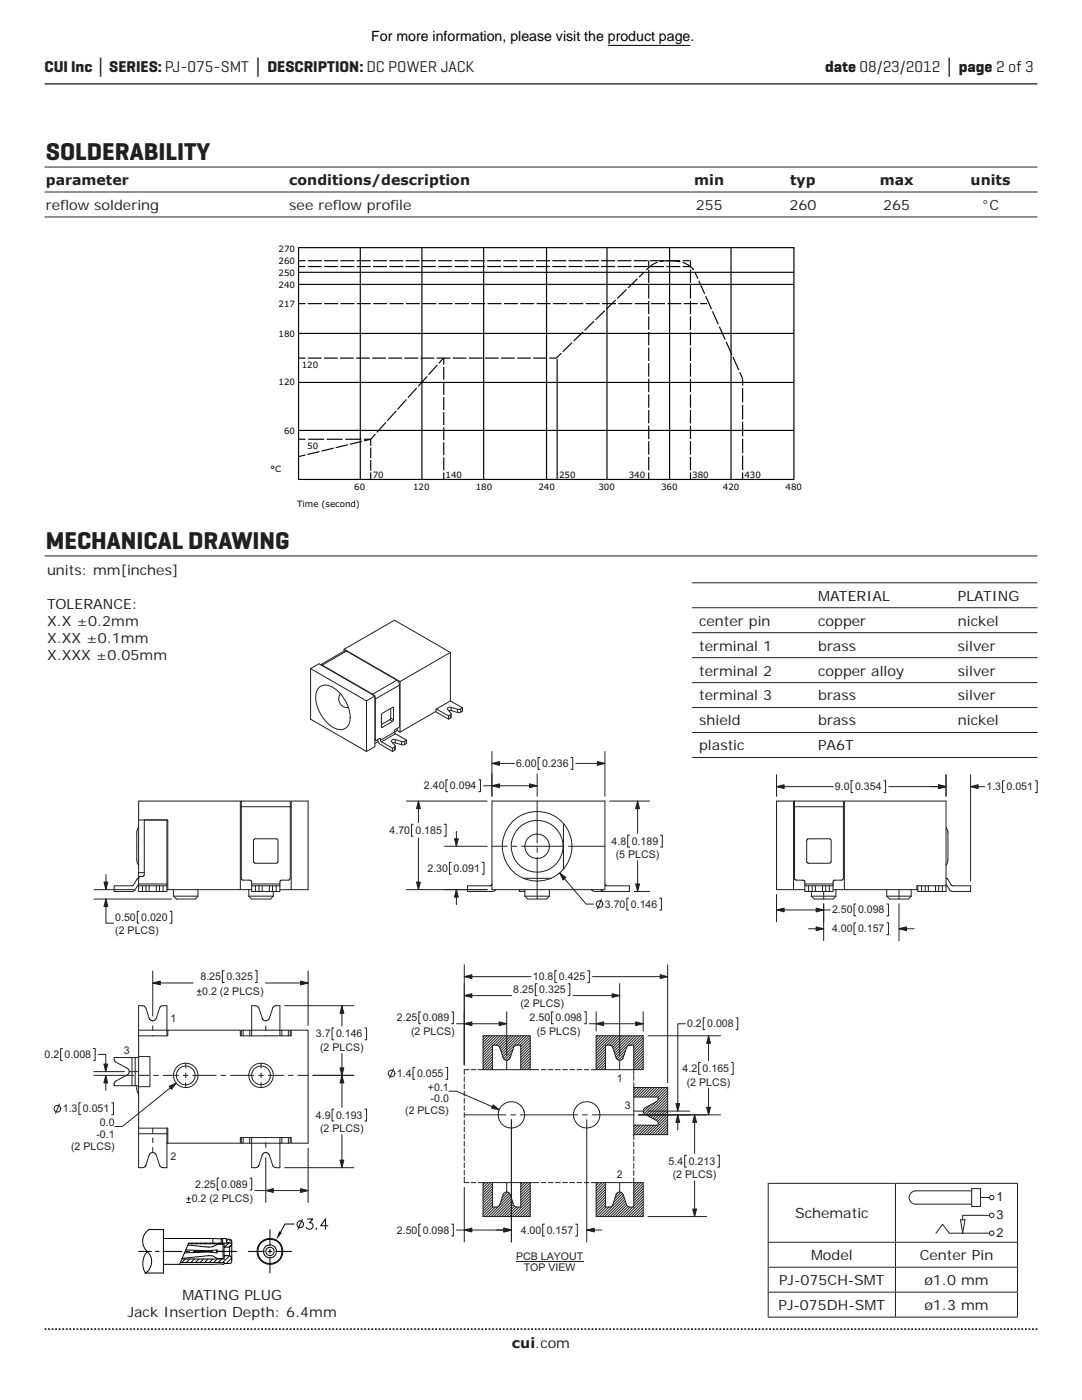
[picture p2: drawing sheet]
<svg xmlns="http://www.w3.org/2000/svg" width="216mm" height="279mm" viewBox="0 0 216 279" stroke-linecap="round" stroke-linejoin="round" font-family="sans-serif">
<path d="M8.9 265.3h198.1" fill="none" stroke="#231f20" stroke-width=".35" stroke-dasharray=".4 .4 .4 .4 .4 .4" stroke-dashoffset=".7" stroke-linecap="butt"/>
<path d="M8.9 16.7h198.1" fill="none" stroke="#231f20" stroke-width=".26"/>
<g fill="none" stroke="#231f20" stroke-width=".2">
<path d="M62 133.4l1.6-.9 11.2 6.4M62 133.4v10.1l11.1 6.5M62 133.4l11.1 6.5M63.6 137.3a2.66 2.66 0 0 1 3.6 .5 7 7 0 0 1 2.6 6.3 2.03 2.03 0 0 1-3.4 1 7.2 7.2 0 0 1-3.3-6.7zM64 132.7h.3M64.3 132.7l10 5.8M68 138.5l-.4 .9 .2 .9 .7 .7 1 .2M68.7 129.6v.3M68.7 129.6l11.1 6.4M68.7 129.6l10-5.8 11.2 6.4M69.1 129.9h-.4l-4.7 2.8M69.1 129.9l-4.8 2.8"/>
<path d="M69.1 129.9l10.1 5.8M73.1 139.9v10.1M74.3 138.5l.3 .3M74.3 138.5l4.9-2.8 .3 .3 .2 .7-4.8 2.8M74.8 139.1l.1 .4M74.8 138.9l-1.7 1M74.8 138.9v10.1l-1.7 1M74.9 139.5v8.2M79.7 136.7v8.2l-.2 .3-.6 .4-.2 .5M79.8 136v10.1M89.9 139.9l2.4 1.4M89.9 130.2l-10.1 5.8"/>
<path d="M89.9 130.2v9.7M89.9 139.9l-2.9 1.6v.5l-7.2 4.1M48.2 159.9h9.7v1.1h-9.7zM74.8 147.7l.1 .1M74.8 147.6l.1 .1M75.4 147.6l.4 .9 2.5 1.5M75.4 147.6h.1M75.4 148l-.6 .4M75.7 147.4l.2 .1M75.7 147.4l-.7 .4-.1-.1M75.9 147.5v.2M75.9 147.7l.2 .3"/>
<path d="M76.1 145l.2 .1M76.1 148l2.2 1.3M76.3 142.4l2-1.2h.2l-.1 2.7-2.2 1.3-.1-2.6zM77.8 143.6l.5 .4M77.8 143.6l-1.7 1M78 143.3l.5 .3M78 143.3l-.2 .3M78 141.4v1.9M78.3 141.2l.2 .1M78.3 149.3v.7M78.7 149.1v.7l-.4 .2M78.7 146.1l.2 .3"/>
<path d="M78.7 146.1l-2.8 1.6M78.9 148.3h-.5M78.9 147.6v.7M78.9 148.9v.6l-.2 .3M78.9 146.4l-2.8 1.6M78.9 146.4l2.2 1.3M79.3 145.4v.4l-.6 .3M79.3 145.8l.5 .3M80.1 148v.6l-1.2-.3M80.8 147.9v.7h-.7M81.1 147.7l-.7 .3-1.7-.4a.42 .42 0 0 0-.6 .4l.8 .9-.6 .4M81.1 147.7v.7l-.3 .2"/>
<path d="M86.9 142l2.6 1.5v-.6M87.1 141.5l2.4 1.4M89.3 155.6h-.3v2.4h.3M89.5 141.8h.5M89.9 142.7v.6l-.4 .2M90 141.8l1.3 .4M90 141.2v.6M90 142.5v.6l-.1 .2M91.3 141.5v.7M91.9 141.5v.6l-.6 .1M92.3 141.3v.6l-.4 .2M92.3 141.3l-.8 .3-1.5-.4a.48 .48 0 0 0-.7 .4l.7 .8-.1 .2-.4 .3"/>
<path d="M95.5 155.6h.4v2.4h-.4M96.5 156.8h10.7M98.2 154.4v4.5M98.2 159.9h22.5v17.6h-22.5zM107.2 154.4v4.5M107.2 159.9v8.3M27.7 165.1l-.4 1.1v5.6l.4 .8M27.7 175.3l-.3 .1-1 1.4h-3.6v1.1h3.7l.5-.3 .7-1.2M27.7 176.8v1.1h.7v-1.1M27.7 176.4h5.6v.4M27.7 176.4v.4M27.7 175.3h.1"/>
<path d="M27.7 176.4v-16.5h20.3v17.6M27.7 175.3l.1-.3 .8-.1 .2-.4v-10.9h4.5v12.8M27.7 176.8h.7M27.7 174.2h1.1M27.7 163.6h5.8v13.9M28.4 176.8h.7M29.1 176.8v1.1h-.7M29.1 176.8h.7M29.8 177.9h1.4M29.8 176.8h1.4M29.8 176.8v1.1h-.7M31.2 176.8v1.1"/>
<path d="M31.2 176.8h.6M31.2 177.9h.6M31.8 177.9h.7M31.8 176.8h.7M31.8 176.8v1.1M32.5 176.8v1.1M32.5 176.8h.8M33.3 176.8v1.1h-.8M34.6 177.5v1.4M34.6 178.9h4.9M39.5 178.9l-.6 .5h-3.7l-.6-.5M39.5 177.5v1.4"/>
<path d="M48 161h.2v14.4l.2 .2 1.6 .1 .2 .2v.5M49.6 177.5v1.4M49.6 178.9h4.9M50.2 176.8v1.1h.8v-1.1M50.2 176.8h.8M50.2 176.4h5.6v.4M50.2 176.4v.4M50.2 177.5h-16.9M50.7 167.5l4.5-.1 .2 .1 .1 4.4-.2 .3-4.3 .1-.4-.2v-4.4zM51 176.8h.7M51.7 176.8v1.1h-.7M51.7 176.8h.6"/>
<path d="M52.3 177.9h1.4M52.3 176.8h1.4M52.3 176.8v1.1h-.6M53.7 176.8h.7M53.7 177.9h.7M53.7 176.8v1.1M54.4 176.8v1.1M54.4 176.8h.7M54.5 177.9v1M54.5 178.9l-.5 .5h-3.8l-.6-.5M55.1 176.8v1.1h-.7M55.1 176.8h.7"/>
<path d="M55.8 176.8v1.1h-.7M55.8 177.5h5.7v-17.6h-3.4v17.6M58.1 161h-.2v14.3l-.3 .3-1.6 .1-.2 .2v.5M88.7 177.5h8.5M88.7 168.9h8.5M90 172.1h-.3v2.4h.3M91.1 165.9v3M91.1 177.5v3.1M96.2 172.1h.4v2.4h-.4M98.2 168.9h3M98.2 176.4l-.3 .4h-4.6v1.1h4.9l.8-.4M102.2 168.9h.9"/>
<path d="M103.6 177.5v.4h1.1M104.1 168.9h8.4M104.4 175.3h5.5M104.7 178.9h4.9M104.7 177.5v1.4M107.2 169.2v.9M107.2 171.1v8.3M109.6 177.5v1.4M109.6 178.9l-.5 .5h-3.8l-.6-.5M112.4 164.4v9M113.5 168.9h.9M114.6 168.9h6.1"/>
<path d="M119.9 177.5l.4 .3 .4 .1M120.7 176.4l.1 .3 .3 .1h4.5v1.1h-6.8l-.8-.4M158.3 161h10.2M158.3 177.5v-17.6h-3.4v17.6h5.7M160.6 176.8h.7M160.6 176.8v1.1h.7M160.6 176.4v.4M160.6 176.4h5.6M161 167.5l.2-.1 4.5 .1 .1 .3v4.3l-.3 .2-4.4-.1-.1-.2zM161.3 176.8h.8M161.3 176.8v1.1M161.9 178.9h4.9"/>
<path d="M161.9 177.9v1M162.1 176.8h.6M162.1 176.8v1.1h-.8M162.7 176.8v1.1h-.6M162.7 177.9h1.4M162.7 176.8h1.4M164.1 177.9h.7M164.1 176.8h.7M164.1 176.8v1.1M164.8 176.8h.7M164.8 176.8v1.1M165.5 176.8h.7"/>
<path d="M165.5 176.8v1.1h-.7M166.2 177.5h16.9M166.2 176.8v1.1h-.7M166.2 176.4v.4M166.8 178.9l-.6 .5h-3.7l-.6-.5M166.8 177.5v1.4M168.3 175.3l-.3 .3-1.6 .1-.2 .2v.5M168.3 175.3v-15.4h-9.8v15.5l.3 .2 1.6 .1 .2 .2v.5M168.5 177.5v-17.6h20.3v18h-.8M176.9 178.9h4.9M176.9 177.5v1.4M181.8 177.5v1.4"/>
<path d="M181.8 178.9l-.5 .5h-3.8l-.6-.5M183.1 176.8v1.1h.8M183.9 176.8h.7M183.9 177.9h.7M183.9 176.8h-1v.7M183.9 176.8v1.1M184.6 176.8v1.1M184.6 177.9h.6M184.6 176.8h.6M185.2 176.8v1.1M185.2 176.8h1.5M185.2 177.9h1.5"/>
<path d="M186.7 177.9h.6M186.7 176.8h.6M186.7 176.8v1.1M187.3 176.8h.7M187.3 177.9h.7M187.3 176.8v1.1M188 176.8v1.1M188 176.8h.8M188.8 165.1l.3 .6 .1 .6v5.2l-.2 .7-.2 .5M188.8 175.3l.3 .1 .9 1.4h3.7v1.1h-3.8l-.4-.3-.7-1.2M22.8 216.4v.3h3.5M23.2 212l2.2 1.2 .3 .4 .1 .3-.4 .6-2.4 1.3-.2 .6"/>
<path d="M26.3 211.1h-3.5v.5l.4 .4M26.3 211.1h.7v5.6h-.7zM27 211.1h.7M27 216.7h.7M27.3 216.7v.9l.4 .8M27.5 211.1l.2-.2h2.2v6h-2.2M27.7 205.6h5.6v1.1M27.7 205.6v1.1M27.7 206.7h5.8v-1.1h14.5v1.1h10.1v-1.1h3.4v22.6h-3.4v-1.2h-10.1v1.2h-14.7M27.7 206.7v18.4M33.5 205.6h-.2v-4.9h-.9l-.4 .2-.9 2.4-.2 .3-.4 .1-.7-.3-.8-2.5-.4-.2h-.9v4.9M48.5 205.6h-.4v1.1"/>
<path d="M49.8 205.6h-1.3v1.1M50.2 205.6h-.4v1.1M50.2 205.6h5.6v1.1M50.2 205.6v1.1M51 200.7h-.8v4.9M51 200.7l.6 .4 .8 2.3 .6 .3 .4-.1 .3-.3 .8-2.4 .4-.2h1v4.9h.3M56.2 205.6h1.3M56.2 205.6v1.1M57.5 206.7v-1.1h.4v1.1M27.7 226.3v6.7h.9l.4-.3 .8-2.2 .2-.3 .4-.2 .3 .1 .4 .2 .8 2.4 .6 .3M27.7 225.1v1.2M27.7 226.3h5.8"/>
<path d="M27.7 225.1h5.8v3.1M33.3 225.1v7.9h-.8M48.1 227v1.2h.4v-1.2M48.5 228.2h1.3M49.8 227v1.2M50.2 227v1.2h-.4M55.8 228.2h-5.6v4.8h.9l.5-.3 .7-2.3 .6-.4 .4 .1 .3 .2 .8 2.4 .7 .3M55.8 228.2v4.8h-.7M55.8 227v1.2M56.2 227v1.2h-.3M57.5 227v1.2h-1.3M57.9 227v1.2h-.4"/>
<circle cx="107.2" cy="168.9" r="2.44"/>
<circle cx="107.2" cy="168.9" r="7"/>
<circle cx="107.2" cy="168.9" r="5.2"/>
<circle cx="37.1" cy="214.6" r="2.45"/>
<circle cx="37.1" cy="214.6" r="1.88"/>
<circle cx="52.1" cy="214.6" r="2.44"/>
<circle cx="52.1" cy="214.6" r="1.88"/>
</g>
<path d="M98.2 156.8l1.5-.4v.8z" fill="#231f20"/>
<path d="M98.2 156.8l1.5-.4v.8z" fill="none" stroke="#231f20" stroke-width=".2"/>
<path d="M105.7 156.4l1.5 .4-1.5 .4z" fill="#231f20"/>
<path d="M105.7 156.4l1.5 .4-1.5 .4z" fill="none" stroke="#231f20" stroke-width=".2"/>
<path d="M90.7 167.4h.7l-.3 1.5z" fill="#231f20"/>
<path d="M90.7 167.4h.7l-.3 1.5z" fill="none" stroke="#231f20" stroke-width=".2"/>
<path d="M91.1 177.5l.3 1.5h-.7z" fill="#231f20"/>
<g fill="none" stroke="#231f20" stroke-width=".2">
<path d="M91.1 177.5l.3 1.5h-.7zM92.6 192.5v20M92.6 198.7h9.5M92.6 194.9h13.4M107.2 196.3h-.4v2.4h.4M111.1 193.7h-.4v2.4h.4M113.4 196.3h.3v2.4h-.3M114.3 198.7h9.3M117.3 193.7h.3v2.4h-.3M118.2 194.9h15M123.6 196.3v14.3M133.2 192.5v23.6"/>
<path d="M78.5 213.3l-.7 1.9M82.8 213h-.4v2.4h.4M83.9 201.9h-.3v2.4h.3M89 213h.3v2.4h-.3M89.6 217.8h1.5l8.5 3.7M90.1 201.9h.4v2.4h-.4M91.1 204.3h10M92.6 214.9v1M92.6 216.3v1M92.6 217.8v.9M92.6 219.2v1M93.6 213.5h-1v.9"/>
<path d="M94 213.5h1M95.4 213.5h12.1M96.4 213.5v-6.8h9.4v6.8M96.6 206.7l-.2 .2M97.2 206.7l-.8 .8M97.7 206.7l-1.3 1.3M98.2 206.7l-1.8 1.8M98.3 212.4l-1 1.1M98.3 213l-.5 .5M98.3 208.7l-1.9 1.9M98.3 209.3l-1.9 1.9M98.3 209.8l-1.9 1.9"/>
<path d="M98.3 210.3l-1.9 1.9M98.3 210.9l-1.9 1.8M98.3 211.4l-1.9 1.9M98.3 211.9l-1.6 1.6M98.7 206.7l-2.3 2.4M99.3 206.7l-2.9 2.9M99.8 206.7l-3.4 3.4M100.3 206.7l-1.9 1.9M100.8 206.7l-1.8 1.9M101.1 211.6v1.9M101.1 201.9v8.7M101.4 206.7l-2 2"/>
<path d="M101.8 211l-.6 .6M101.9 206.7l-2.2 2.2M102.1 210.2l-1.3 1.3M102.3 209.4l-1.8 1.9M102.4 206.7l-2.6 2.6M103 206.7l-3.1 3M103.5 206.7l-3.4 3.4M103.9 213.5v-4.9h-1l-.3 .3-.8 2.2a.75 .75 0 0 1-.7 .5 .75 .75 0 0 1-.7-.5l-.8-2.3-.5-.2h-.8v4.9M104 206.7l-3.8 3.8M104.5 206.7l-4.2 4.2M105.1 206.7l-1.9 1.9M105.6 206.7l-1.9 1.9"/>
<path d="M105.8 207l-1.9 1.9M105.8 207.6l-1.9 1.8M105.8 208.1l-1.9 1.9M105.8 208.6l-1.9 1.9M105.8 209.1l-1.9 1.9M105.8 209.7l-1.9 1.8M105.8 210.2l-1.9 1.9M105.8 210.7l-1.9 1.9M105.8 211.3l-1.9 1.8M105.8 211.8l-1.7 1.7M105.8 212.3l-1.2 1.2M105.8 212.8l-.6 .7"/>
<path d="M105.8 213.4l-.1 .1M108 213.5h.9M109.4 213.5h1M110.4 201.9h-.3v2.4h.3M110.8 213.5h1M112.3 213.5h.9M113.7 213.5h1M115.1 213.5h1M116.6 213.5h.9M116.6 201.9h.4v2.4h-.4M117.6 204.3h10.7M118 213.5h10.3v-6.8h-9.3v6.8"/>
<path d="M119 201.9v3.9M119.3 206.7l-.3 .4M119.8 206.7l-.8 .9M120.4 206.7l-1.4 1.4M120.8 208.9l-1.8 1.9M120.8 209.4l-1.8 1.9M120.8 209.9l-1.8 1.9M120.8 210.5l-1.8 1.8M120.8 211l-1.8 1.9M120.8 211.5l-1.8 1.9M120.8 212l-1.4 1.5M120.8 212.6l-.9 .9"/>
<path d="M120.8 213.1l-.4 .4M120.8 213.5v-4.9h1l.4 .3 .7 2.2a.75 .75 0 0 0 .7 .5 .75 .75 0 0 0 .8-.5l.8-2.3a1.5 1.5 0 0 1 1.3-.2v5.8M120.9 206.7l-1.9 2M121.4 206.7l-2.4 2.5M121.9 206.7l-2.9 3M122.5 206.7l-3.5 3.5M123 206.7l-1.9 1.9M123.5 206.7l-1.9 1.9M123.6 211.6v1.9M124 206.7l-2 2M124.3 211.2l-.3 .3M124.6 206.7l-2.3 2.3"/>
<path d="M124.6 210.4l-1.2 1.2M124.8 209.6l-1.7 1.8M125.1 206.7l-2.7 2.7M125.6 206.7l-3.1 3.1M126.2 206.7l-3.5 3.5M126.5 218.9h4.8v.6l-.3 .3-2.3 1.3a.75 .75 0 0 0 0 1.3l2.4 1.3 .2 .4v.5h-4.8M126.5 214.7v.9M126.5 216.1v11.3M126.5 217h6.7M126.7 206.7l-3.9 3.9M126.9 217l-.4 .5M127.2 206.7l-4.3 4.3"/>
<path d="M127.4 217l-.9 1M127.7 206.7l-1.8 1.9M128 217l-1.5 1.5M128.3 206.7l-1.9 1.9M128.3 201.9v3.9M128.3 207.2l-1.8 1.8M128.3 207.7l-1.8 1.9M128.3 208.2l-1.8 1.9M128.3 208.7l-1.8 1.9M128.3 209.3l-1.8 1.9M128.3 209.8l-1.8 1.9M128.3 210.3l-1.8 1.9"/>
<path d="M128.3 210.8l-1.8 1.9M128.3 211.4l-1.8 1.9M128.3 211.9l-1.5 1.6M128.3 212.4l-1 1.1M128.3 213l-.5 .5M128.5 217l-1.9 1.9M129 217l-1.9 1.9M129.3 206.7h14.5M129.5 217l-1.8 1.9M130.1 217l-1.9 1.9M130.6 217l-1.9 1.9M130.9 219.9l-2.4 2.4"/>
<path d="M131.1 217l-1.9 1.9M131.6 217l-1.8 1.9M132.2 217l-1.9 1.9M132.7 217l-1.9 1.9M133.2 217l-1.9 1.9M133.2 217.6l-1.9 1.9M133.2 218.1l-4.3 4.4M133.2 218.6l-4 4.1M133.2 219.2l-3.7 3.6M133.2 219.7l-3.3 3.3M133.2 217v9.4h-6.7l1.8-1.8M136.8 204.3h-1.6v17.4"/>
<path d="M139.8 212h-.4v2.4h.4M140.7 203.1h-.4v2.4h.4M141.4 206.7v5M141.4 217.1v5.4M146 212h.3v2.4h-.3M146.9 203.1h.3v2.4h-.3M92.6 234.9v1.1h1M92.6 220.6v1M92.6 222.1v.9M92.6 223.5v.9M92.6 224.9v1M92.6 226.4v.9"/>
<path d="M92.6 227.8v.9M92.6 229.2v1M92.6 230.7v.9M92.6 232.1v.9M92.6 233.5v1M92.6 222.5h8.4M92.6 237v10.9M94 236h1M95.4 236h12.1M96.8 236l-.4 .5M97.4 236l-1 1M97.9 236l-1.5 1.5"/>
<path d="M98.3 236.7l-1.9 1.9M98.3 237.2l-1.9 1.9M98.3 238.8l-1.9 1.9M98.3 239.3l-1.9 1.9M98.3 239.9l-1.9 1.8M98.3 236.2l-1.9 1.9M98.3 237.7l-1.9 1.9M98.3 238.3l-1.9 1.9M98.3 236v4.9M101.1 236v1.9M101.3 237.9l-1.1 1.1M101.6 238.1l-1.7 1.7"/>
<path d="M101.8 238.4l-4.3 4.4M101.9 222.5h1M101.9 238.8l-3.9 4M102 223.4v24.5M102.1 239.2l-3.6 3.6M102.2 239.6l-3.1 3.2M103.8 222.5h11.5M103.9 236v4.9a1.43 1.43 0 0 1-1.3-.2l-.8-2.3a.75 .75 0 0 0-.7-.5 .75 .75 0 0 0-.7 .5l-.8 2.3a1.45 1.45 0 0 1-1.3 .2M104.2 236l-.3 .3M104.8 236l-.9 .9M105.3 236l-1.4 1.4M105.8 236l-1.9 1.9"/>
<path d="M105.8 236.6l-1.9 1.8M105.8 237.1l-1.9 1.9M105.8 237.6l-1.9 1.9M105.8 238.1l-1.9 1.9M105.8 238.7l-1.9 1.8M105.8 239.2l-3.6 3.6M105.8 239.7l-3.1 3.1M105.8 236v6.8h-9.4v-6.8M108 236h.9M109.4 236h1M110.8 236h1M112.3 236h.9"/>
<path d="M113.7 236h1M115.1 236h1M116.2 222.5h1M116.6 236h.9M117.1 223.4v24.5M118 236h10.3v6.8h-9.3v-6.8M118.1 222.5h8.4M119 236v.1M119.5 236l-.5 .6M120.1 236l-1.1 1.1M120.6 236l-1.6 1.7M120.8 237.9l-1.8 1.9"/>
<path d="M120.8 238.4l-1.8 1.9M120.8 236.3l-1.8 1.9M120.8 236.8l-1.8 1.9M120.8 237.4l-1.8 1.8M120.8 238.9l-1.8 1.9M120.8 239.5l-1.8 1.8M120.8 240l-1.8 1.9M120.8 236v4.9a1.43 1.43 0 0 0 1.3-.2l.8-2.3M122.9 238.4a.75 .75 0 0 1 .7-.5 .75 .75 0 0 1 .8 .5l.6 2.1 .4 .3 .3 .1M123.4 237.9l-.5 .5M123.6 236v1.9M123.9 238l-1.2 1.2"/>
<path d="M124.2 238.2l-1.8 1.8M124.4 238.5l-4.3 4.3M124.5 238.9l-3.8 3.9M124.6 239.3l-3.4 3.5M124.8 239.7l-3.1 3.1M126.5 227.9v1M126.5 229.3v1M126.5 230.8v.9M126.5 232.2v1M126.5 233.6v1M126.5 235.1v5.8h-.8M126.5 221.7h1.8"/>
<path d="M126.8 224.6l-.3 .3M126.9 236l-.4 .5M127.3 224.6l-.8 .8M127.4 222.5h16.4M127.4 236l-.9 1M127.8 224.6l-1.3 1.3M128 236l-1.5 1.5M128.3 236.2l-1.8 1.8M128.3 236.7l-1.8 1.9M128.3 237.2l-1.8 1.9M128.3 237.7l-1.8 1.9M128.3 238.3l-1.8 1.9"/>
<path d="M128.3 238.8l-1.8 1.9M128.3 239.3l-3.4 3.5M128.3 239.8l-2.9 3M128.9 224.6l-1.9 1.8M129.3 221.7h8.3M129.4 224.6l-1.9 1.8M129.7 220.6l-1.3 1.3M129.9 224.6l-1.8 1.8M130.5 224.6l-1.9 1.8M131 224.6l-1.9 1.8M133.2 220.2l-3 3M133.2 220.7l-2.6 2.7"/>
<path d="M133.2 221.3l-2.3 2.3M133.2 221.8l-2 2M133.2 222.3l-1.9 1.9M133.2 222.8l-3.6 3.6M133.2 223.4l-3 3M133.2 223.9l-2.5 2.5M133.2 224.4l-2 2M133.2 224.9l-1.5 1.5M133.2 225.5l-.9 .9M133.2 226l-.4 .4M135.2 222.5v3M137 230.6h-.4v2.3h.4"/>
<path d="M138.6 222.5v7.7M138.6 235.7v7.1M143.2 230.6h.3v2.3h-.3M83.9 244.3h-.3v2.4h.3M90.1 244.3h.4v2.4h-.4M91.1 245.5h10.9M98.3 240.4l-1.9 1.9M98.3 240.9l-1.9 1.9M98.8 240.9l-1.9 1.9M102.3 240l-2.7 2.8M102.5 240.4l-2.4 2.4M102.7 240.7l-2.1 2.1"/>
<path d="M103 240.9l-1.8 1.9M103.6 240.9l-1.9 1.9M105.8 242.4l-.4 .4M105.8 240.3l-2.5 2.5M105.8 240.8l-2 2M105.8 241.3l-1.5 1.5M105.8 241.8l-1 1M108.7 244.3h-.4v2.4h.4M114.8 244.3h.4v2.4h-.4M117.1 245.5h3M120.8 240.5l-1.8 1.9M121 240.9l-1.9 1.9"/>
<path d="M121.5 240.9l-1.9 1.9M124.9 240.1l-2.7 2.7M125 240.5l-2.2 2.3M125.3 240.8l-2 2M125.7 240.9l-1.9 1.9M126.2 240.9l-1.8 1.9M128.3 240.4l-2.4 2.4M128.3 240.9l-1.8 1.9M128.3 241.4l-1.3 1.4M128.3 242l-.8 .8M128.3 242.5l-.2 .3M129.3 242.8h11.7"/>
<circle cx="78.1" cy="214.2" r=".66"/>
<circle cx="102" cy="222.5" r="2.63"/>
<circle cx="117.1" cy="222.5" r="2.63"/>
</g>
<path d="M126.8 203.9l1.5 .4-1.5 .4z" fill="#231f20"/>
<path d="M126.8 203.9l1.5 .4-1.5 .4z" fill="none" stroke="#231f20" stroke-width=".2"/>
<path d="M119 204.3l1.4-.4v.8z" fill="#231f20"/>
<path d="M119 204.3l1.4-.4v.8z" fill="none" stroke="#231f20" stroke-width=".2"/>
<path d="M92.6 198.7l1.6-.4v.8z" fill="#231f20"/>
<path d="M92.6 198.7l1.6-.4v.8z" fill="none" stroke="#231f20" stroke-width=".2"/>
<path d="M122.1 198.3l1.5 .4-1.5 .4z" fill="#231f20"/>
<path d="M122.1 198.3l1.5 .4-1.5 .4z" fill="none" stroke="#231f20" stroke-width=".2"/>
<path d="M92.6 204.3l1.6-.4v.8z" fill="#231f20"/>
<path d="M92.6 204.3l1.6-.4v.8z" fill="none" stroke="#231f20" stroke-width=".2"/>
<path d="M99.6 203.9l1.5 .4-1.5 .4z" fill="#231f20"/>
<path d="M99.6 203.9l1.5 .4-1.5 .4z" fill="none" stroke="#231f20" stroke-width=".2"/>
<path d="M100.5 245.1l1.5 .4-1.5 .4z" fill="#231f20"/>
<path d="M100.5 245.1l1.5 .4-1.5 .4z" fill="none" stroke="#231f20" stroke-width=".2"/>
<path d="M92.6 245.5l1.6-.4v.8z" fill="#231f20"/>
<path d="M92.6 245.5l1.6-.4v.8z" fill="none" stroke="#231f20" stroke-width=".2"/>
<path d="M100.5 245.1l1.5 .4-1.5 .4z" fill="#231f20"/>
<path d="M100.5 245.1l1.5 .4-1.5 .4z" fill="none" stroke="#231f20" stroke-width=".2"/>
<path d="M117.1 245.5l1.5-.4v.8z" fill="#231f20"/>
<path d="M117.1 245.5l1.5-.4v.8z" fill="none" stroke="#231f20" stroke-width=".2"/>
<path d="M98.4 220.5l1.2 1-1.5-.3z" fill="#231f20"/>
<path d="M98.4 220.5l1.2 1-1.5-.3z" fill="none" stroke="#231f20" stroke-width=".2"/>
<path d="M135.2 222.5l.4 1.5h-.7z" fill="#231f20"/>
<path d="M135.2 222.5l.4 1.5h-.7z" fill="none" stroke="#231f20" stroke-width=".2"/>
<path d="M134.9 220.2h.7l-.4 1.5z" fill="#231f20"/>
<path d="M134.9 220.2h.7l-.4 1.5z" fill="none" stroke="#231f20" stroke-width=".2"/>
<path d="M141 221h.8l-.4 1.5z" fill="#231f20"/>
<path d="M141 221h.8l-.4 1.5z" fill="none" stroke="#231f20" stroke-width=".2"/>
<path d="M141.4 206.7l.4 1.5h-.8z" fill="#231f20"/>
<path d="M141.4 206.7l.4 1.5h-.8z" fill="none" stroke="#231f20" stroke-width=".2"/>
<path d="M138.6 222.5l.4 1.5h-.8z" fill="#231f20"/>
<path d="M138.6 222.5l.4 1.5h-.8z" fill="none" stroke="#231f20" stroke-width=".2"/>
<path d="M138.2 241.3h.8l-.4 1.5z" fill="#231f20"/>
<path d="M138.2 241.3h.8l-.4 1.5z" fill="none" stroke="#231f20" stroke-width=".2"/>
<path d="M92.6 194.9l1.6-.4v.8z" fill="#231f20"/>
<path d="M92.6 194.9l1.6-.4v.8z" fill="none" stroke="#231f20" stroke-width=".2"/>
<path d="M131.7 194.5l1.5 .4-1.5 .4z" fill="#231f20"/>
<g fill="none" stroke="#231f20" stroke-width=".2">
<path d="M154.9 178.5v5.5M164.4 177.9v1.5M179.4 177.6v1.8M131.7 194.5l1.5 .4-1.5 .4zM154.9 181.6h10.8M161.3 185.4h3.1M164.4 180.4v7.3M170.8 180.4h-.4v2.4h.4M170.8 184.2h-.4v2.3h.4M177 180.4h.3v2.4h-.3M177 184.2h.3v2.3h-.3M179.4 180.4v7.3"/>
<path d="M179.4 185.4h3"/>
</g>
<path d="M154.9 181.6l1.6-.4v.8z" fill="#231f20"/>
<path d="M154.9 181.6l1.6-.4v.8z" fill="none" stroke="#231f20" stroke-width=".2"/>
<path d="M162.9 181.2l1.5 .4-1.5 .4z" fill="#231f20"/>
<path d="M162.9 181.2l1.5 .4-1.5 .4z" fill="none" stroke="#231f20" stroke-width=".2"/>
<path d="M162.9 185l1.5 .4-1.5 .3z" fill="#231f20"/>
<path d="M162.9 185l1.5 .4-1.5 .3z" fill="none" stroke="#231f20" stroke-width=".2"/>
<path d="M179.4 185.4l1.5-.4v.7z" fill="#231f20"/>
<g fill="none" stroke="#231f20" stroke-width=".2">
<path d="M30.5 193.8v9M30.5 196.2h8.1M39.4 198.6h.7M39.4 197.8h.7M39.7 197.4v.8M44.7 193.7h-.3v2.4h.3M50.9 193.7h.4v2.4h-.4M53 196.2h8.5M61.5 193.8v10.8M179.4 185.4l1.5-.4v.7zM12.5 209.3h-.4v2.3h.4M18.6 209.3h.4v2.3h-.4"/>
<path d="M18.7 214.6h8M18.7 213.9h6.1M19.6 210.4h1.5v3.5M21.1 214.6v3M25.8 213.9h1.9M27.7 214.6h2M30.5 203.7v.1M30.5 204.7v1M30.5 206.6v.1M30.7 214.6h.9M32.6 214.6h3M36.6 214.6h.9"/>
<path d="M37.1 212.2v1M37.1 214.1v1M37.1 216v1.1M38.5 214.6h4.6M44.1 214.6h.9M46 214.6h4.6M51.6 214.6h1M52.1 212.2v1M52.1 214.1v1M52.1 216v1.1M53 203.7v.1M53 204.7v1"/>
<path d="M53 206.6v.1M53.5 214.6h3.1M56.8 200.7h13.8M57.5 214.6h1M59.4 214.6h2.1M62.4 214.6h8.2M66.6 205.1h-.3v2.4h.3M68.2 200.7v4.1M68.2 210.3v10.7M72.8 205.1h.3v2.4h-.3M30.5 225.1v1M30.5 227.1v1"/>
<path d="M30.5 229v1M37.3 240h.7M37.3 239.2h.7M37.6 238.9v.7M43.7 235.1h-.4v2.4h.4M49.9 235.1h.3v2.4h-.3M50.9 237.6h10.6M53 231v9M53 227v.1M53 228v1M53 230h.1M56.8 233h13.8"/>
<path d="M61.5 229.1v10.9M66.6 221.3h-.3v2.4h.3M68.2 226.4v6.6M72.8 221.3h.3v2.4h-.3"/>
</g>
<path d="M60 195.8l1.5 .4-1.5 .4z" fill="#231f20"/>
<path d="M60 195.8l1.5 .4-1.5 .4z" fill="none" stroke="#231f20" stroke-width=".2"/>
<path d="M30.5 196.2l1.5-.4v.8z" fill="#231f20"/>
<path d="M30.5 196.2l1.5-.4v.8z" fill="none" stroke="#231f20" stroke-width=".2"/>
<path d="M21.1 214.6l.4 1.5h-.8z" fill="#231f20"/>
<path d="M21.1 214.6l.4 1.5h-.8z" fill="none" stroke="#231f20" stroke-width=".2"/>
<path d="M20.7 212.4h.8l-.4 1.5z" fill="#231f20"/>
<path d="M20.7 212.4h.8l-.4 1.5z" fill="none" stroke="#231f20" stroke-width=".2"/>
<path d="M67.8 231.5h.8l-.4 1.5z" fill="#231f20"/>
<path d="M67.8 231.5h.8l-.4 1.5z" fill="none" stroke="#231f20" stroke-width=".2"/>
<path d="M68.2 214.6l.4 1.5h-.8z" fill="#231f20"/>
<path d="M68.2 214.6l.4 1.5h-.8z" fill="none" stroke="#231f20" stroke-width=".2"/>
<path d="M68.2 200.7l.4 1.5h-.8z" fill="#231f20"/>
<path d="M68.2 200.7l.4 1.5h-.8z" fill="none" stroke="#231f20" stroke-width=".2"/>
<path d="M67.8 213.1h.8l-.4 1.5z" fill="#231f20"/>
<path d="M67.8 213.1h.8l-.4 1.5z" fill="none" stroke="#231f20" stroke-width=".2"/>
<path d="M53 237.6l1.5-.4v.8z" fill="#231f20"/>
<path d="M53 237.6l1.5-.4v.8z" fill="none" stroke="#231f20" stroke-width=".2"/>
<path d="M60 237.2l1.5 .4-1.5 .4z" fill="#231f20"/>
<g fill="none" stroke="#231f20" stroke-width=".2">
<path d="M81.1 159.9h16.1M83.5 159.9v4.3M98.2 152.4h4.4M98.2 150v8.9M107.7 151.2h-.3v2.3h.3M113.9 151.2h.4v2.3h-.4M114.9 152.4h5.8M120.7 150v8.9M121.7 159.9h7.9M127.2 159.9v6.4M81.1 177.5h16.1M82.5 164.5h-.4v2.4h.4"/>
<path d="M83.5 167.2v10.3M88.6 164.5h.4v2.4h-.4M111.7 174.2l5.2 6.2h1.5M120 179.5l-.8 1.9M125.4 179.2h-.3v2.4h.3M125.6 166.7h-.3v2.4h.3M126.5 177.9h3.1M127.2 171.8v6.1M131.6 179.2h.4v2.4h-.4M131.8 166.7h.4v2.4h-.4M60 237.2l1.5 .4-1.5 .4zM103 251.8h13.4"/>
<circle cx="119.6" cy="180.4" r=".66"/>
</g>
<path d="M83.5 159.9l.4 1.5h-.8z" fill="#231f20"/>
<path d="M83.5 159.9l.4 1.5h-.8z" fill="none" stroke="#231f20" stroke-width=".2"/>
<path d="M83.1 176h.8l-.4 1.5z" fill="#231f20"/>
<path d="M83.1 176h.8l-.4 1.5z" fill="none" stroke="#231f20" stroke-width=".2"/>
<path d="M98.2 152.4l1.5-.4v.7z" fill="#231f20"/>
<path d="M98.2 152.4l1.5-.4v.7z" fill="none" stroke="#231f20" stroke-width=".2"/>
<path d="M119.2 152l1.5 .4-1.5 .3z" fill="#231f20"/>
<path d="M119.2 152l1.5 .4-1.5 .3z" fill="none" stroke="#231f20" stroke-width=".2"/>
<path d="M126.8 176.4h.8l-.4 1.5z" fill="#231f20"/>
<path d="M126.8 176.4h.8l-.4 1.5z" fill="none" stroke="#231f20" stroke-width=".2"/>
<path d="M127.2 159.9l.4 1.5h-.8z" fill="#231f20"/>
<path d="M127.2 159.9l.4 1.5h-.8z" fill="none" stroke="#231f20" stroke-width=".2"/>
<path d="M111.7 174.2l1.2 .9-.5 .5z" fill="#231f20"/>
<path d="M154.9 154.6v4.3M154.9 157h11.4M170.2 155.8h-.4v2.4h.4M176.4 155.8h.3v2.4h-.3M177.3 157h11.5M188.8 154.6v4.3M193.7 157h2.8M193.7 154.6v21.2M200.4 155.8h-.3v2.4h.3M206.6 155.8h.4v2.4h-.4M111.7 174.2l1.2 .9-.5 .5z" fill="none" stroke="#231f20" stroke-width=".2"/>
<path d="M154.9 157l1.6-.4v.8z" fill="#231f20"/>
<path d="M154.9 157l1.6-.4v.8z" fill="none" stroke="#231f20" stroke-width=".2"/>
<path d="M187.3 156.6l1.5 .4-1.5 .4z" fill="#231f20"/>
<path d="M187.3 156.6l1.5 .4-1.5 .4z" fill="none" stroke="#231f20" stroke-width=".2"/>
<path d="M187.3 156.6l1.5 .4-1.5 .4z" fill="#231f20"/>
<path d="M187.3 156.6l1.5 .4-1.5 .4z" fill="none" stroke="#231f20" stroke-width=".2"/>
<path d="M193.7 157l1.5-.4v.8z" fill="#231f20"/>
<path d="M193.7 157l1.5-.4v.8zM18.8 177.5h7.9M18.8 179.4h15.4M21.1 174.5v3M21.1 179.4v4.8h1.5M27.7 181.9h-.3v2.3h.3M33.9 181.9h.4v2.3h-.4" fill="none" stroke="#231f20" stroke-width=".2"/>
<path d="M21.1 179.4l.4 1.5h-.7z" fill="#231f20"/>
<path d="M21.1 179.4l.4 1.5h-.7z" fill="none" stroke="#231f20" stroke-width=".2"/>
<path d="M20.8 176h.7l-.4 1.5z" fill="#231f20"/>
<g fill="none" stroke="#231f20" stroke-width=".2">
<path d="M20.8 176h.7l-.4 1.5zM35.2 216.2l-10.8 8.6h-1.5M11.8 220.3l-.7 1.9M16.1 220.1h-.4v2.4h.4M22.3 220.1h.3v2.4h-.3"/>
<circle cx="11.5" cy="221.3" r=".66"/>
</g>
<path d="M33.8 216.8l1.4-.6-1 1.2z" fill="#231f20"/>
<path d="M8.9 33.3h198.1M8.9 38.3h198.1M8.9 43.3h198.1M33.8 216.8l1.4-.6-1 1.2z" fill="none" stroke="#231f20" stroke-width=".2"/>
<g fill="none" stroke="#010202" stroke-width=".23">
<path d="M59.6 53.2h1.4M59.6 49.4h98.8v46.3h-98.8zM59.6 56.8h98.8M59.6 52h1.4M59.6 54.3h98.8M71.9 49.4v46.3M84.2 49.4v46.3M96.5 49.4v46.3M109.1 49.4v46.3M121.1 49.4v46.3M128.5 54.3l-1 1M129.4 52v1.4"/>
<path d="M133.6 49.4v46.3M136.2 53.2h1.4M136.2 52h1.4M137.8 52v1.4M138.7 54.3l.5 1.3M145.9 49.4v46.3M59.6 76.3h98.8M59.6 66.5h98.8M59.6 71.5h1.4M59.6 60.6h1.4M88.5 71.5l-.9 1M88.5 71.4v1.4"/>
<path d="M111.2 71.6v24.1M112 70.5l-1 1h-1.4M139.7 60.6h1.4M147.6 74.3l.6 1.3M148.2 75.6v1.3M59.6 85.9h98.8M59.6 87.7h1.4M60.9 90.8l-1.3 .3M72.6 87.7h1.4M74 87.6v1.4M74 94.3v1.4M74 87.7l-1.4 .3"/>
<path d="M74.9 86.6l-.9 1.1M88.5 94.3v1.4M129.4 94.3v1.4M137.8 94.3v1.4M148.2 94.3v1.4"/>
</g>
<path d="M127.2 55.6l-15.1 14.7M87.3 72.8l-12.2 13.7M88.5 73.2v20.9" fill="none" stroke="#010202" stroke-width=".23" stroke-dasharray="2.6 .4" stroke-linecap="butt"/>
<path d="M61.3 90.7l11.1-2.7" fill="none" stroke="#010202" stroke-width=".23" stroke-dasharray="2.5 .4" stroke-linecap="butt"/>
<path d="M61.5 87.7h10.8" fill="none" stroke="#010202" stroke-width=".23" stroke-dasharray="3.2 .5" stroke-linecap="butt"/>
<path d="M139.4 56l8.1 18.1M148.2 77.4v16.7" fill="none" stroke="#010202" stroke-width=".23" stroke-dasharray="2.9 .5" stroke-linecap="butt"/>
<path d="M61.4 53.2h74.6M61.4 52h74.6M129 53.9l.4-.5a5.1 5.1 0 0 1 4.2-1.4M138.4 53.9a5.5 5.5 0 0 0-4.8-1.9M61.4 71.5h48M61.4 60.6h78" fill="none" stroke="#010202" stroke-width=".23" stroke-dasharray="2.8 .5" stroke-linecap="butt"/>
<path d="M129.4 53.8v40.3M137.8 53.8v40.3" fill="none" stroke="#010202" stroke-width=".23" stroke-dasharray="2.7 .4" stroke-linecap="butt"/>
<path d="M74 89.3v4.8" fill="none" stroke="#010202" stroke-width=".23" stroke-dasharray="2.1 .4" stroke-linecap="butt"/>
<path d="M49.5 249.7h3.2M53.5 249.7h.7M55 249.7h3.2M58.7 244.3h-1.8l-.9 1.6" fill="none" stroke="#010202" stroke-width=".2"/>
<path d="M55.7 245.7l.5 .3-1.1 1.5z" fill="#010202"/>
<g fill="none" stroke="#010202" stroke-width=".2">
<path d="M27.7 249.7h2.5M29.4 249.7a2.8 2.8 0 0 1 .3-4.3h2.9v8.7h-3.6a2.74 2.74 0 0 0 .4-4.4 3.8 3.8 0 0 0-.4 4.4M31 249.7h.8M32.5 249.7h3.8M32.6 247.2h9.9M37 251.3l-.7 .6M37.1 249.4l4.5 .2 1.7-.2v.6l-1.7-.1-4.8 .1M37.1 249.7h.7M37.5 248.5l4.1 .4 .8-.1a2.47 2.47 0 0 1 2.1-.5v2.9a2.31 2.31 0 0 1-2.1-.6h-.8l-5.3 .5M37.6 248.2h7.1v3.1h-8.4M37.9 251.3l-.7 .6M38.3 248.1l-.1 .1"/>
<path d="M38.6 249.7h3.8M38.8 251.3l-.7 .6M39.3 248.1l-.2 .1M39.7 251.3l-.7 .6M40.1 248.1l-.1 .1M40.6 251.3l-.7 .6M41.1 248.1l-.2 .1M41.5 251.3l-.7 .6M42 248.1l-.2 .1M42.4 251.3l-.6 .6M42.5 247.2v.9M42.5 247.2h1.6"/>
<path d="M42.9 248.1l-.2 .1M43.3 249.8h1.2M43.3 251.3l-.7 .6M43.8 248.1l-.2 .1M44.1 247.2v.9M44.3 251.3l-.8 .6M44.4 247.2v.9M44.4 247.2h.7l.1 .1M44.4 247.2h-.3M44.5 249.7h-1.3M44.7 248.1l-.1 .1M44.7 249.7h2.6"/>
<path d="M44.7 252.2l-.1 .1h-12M44.7 250.6h1.1l.4 .4M44.9 250.6l-.2 .2M45.2 248.1v-.8l.8 .1 .2 .1v4.2l-.2 .4-1.3 .1v-.3h-8.7M45.2 247.6h.2M45.4 248h.4M45.6 248.1l-.8 .8M45.8 247.6h.3M45.8 248.9v1.7l-1.3 1.3M46.1 248h.1M46.2 251.1l-1.1 1.1M46.2 248.1h-8.5l-1.9 4.2"/>
<path d="M46.2 248.3l-.5 .6M46.2 248.4l-.4 .5h-1.1M53.8 249.7h.1M53.9 245.4v3.2M53.9 249.4v.7M53.9 250.9v3.2M60.3 243.4l-.8 1.9M61.3 243.3h1.1l-.6 .7h.3l.3 .4a.72 .72 0 0 1-.8 .9l-.5-.4M63.1 245.1v.1h.1M65.4 244.6h-1.4l1-1.3v2"/>
<circle cx="53.9" cy="249.8" r="2.42"/>
<circle cx="53.9" cy="249.7" r="2.58"/>
<circle cx="53.9" cy="249.7" r="1.31"/>
<circle cx="53.9" cy="249.8" r=".84"/>
<circle cx="59.9" cy="244.3" r=".66"/>
</g>
<g fill="none" stroke="#231f20" stroke-width=".2">
<path d="M8.9 110.9h198.1M138.1 116.3h68.9M138.1 121.3h68.9M138.1 126.3h68.9M138.1 131.2h68.9M138.1 136.2h68.9M138.1 141.2h68.9M138.1 146.2h68.9M138.1 151.2h68.9M153.2 236.2h49.9M153.3 236.3v11.5M178.7 236.3v11.5"/>
<path d="M193.9 237.2h1.8v3.6h-1.8zM193.9 237.7h-11.2a1.33 1.33 0 0 0-1.3 1.3 1.33 1.33 0 0 0 1.3 1.3h11.2M195.7 239h1.7M203 236.3v11.5M153.2 252.9h49.9M153.2 257.9h49.9M153.2 247.9h49.9M153.3 248v4.8M153.3 253v4.8M153.3 258v4.8M178.7 248v4.8M178.7 253v4.8"/>
<path d="M178.7 258v4.8M186.8 246.1l1.3-1.8 1.3 1.8h8M191.7 243.4h.8l-.4 2.7zM197.4 242.5h-5.3v.9M203 248v4.8M203 253v4.8M203 258v4.8M153.2 262.9h49.9"/>
<circle cx="197.9" cy="239" r=".45"/>
<circle cx="197.9" cy="246.1" r=".45"/>
<circle cx="197.9" cy="242.6" r=".45"/>
</g>
<path d="M121.3 9.1h16.5" fill="none" stroke="#000" stroke-width=".2"/>
<g font-size="4.9" fill="#231f20">
<text x="9.1" y="31.9">SOLDERABILITY</text>
<text x="9.1" y="109.5">MECHANICAL DRAWING</text>
</g>
<g font-size="3.2" fill="#231f20">
<text x="8.9" y="14.3">CUI Inc │ SERIES: PJ-075-SMT │ DESCRIPTION: DC POWER JACK</text>
<text x="164.6" y="14.3">date 08/23/2012 │ page 2 of 3</text>
</g>
<text font-size="2.8" x="74.1" y="8.1">For more information, please visit the product page.</text>
<g font-size="2.8" fill="#231f20">
<text x="9.1" y="36.9">parameter</text>
<text x="9.1" y="41.9">refow soldering</text>
<text x="12" y="41.9">l</text>
<text x="57.7" y="36.9">conditions/description</text>
<text x="57.7" y="41.9">see refow profle</text>
<text x="66.4" y="41.9">l</text>
<text x="77.9" y="41.9">i</text>
<text x="138.5" y="36.9">min</text>
<text x="138.8" y="41.9">255</text>
<text x="157.5" y="41.9">260</text>
<text x="157.7" y="36.9">typ</text>
<text x="175.6" y="36.9">max</text>
<text x="176.3" y="41.9">265</text>
<text x="193.7" y="36.9">units</text>
<text x="195.9" y="41.9">°C</text>
<text x="9.4" y="114.8">units: mm[inches]</text>
<text x="163.3" y="119.9">MATERIAL</text>
<text x="191.1" y="119.9">PLATING</text>
<text x="9.4" y="121.6">TOLERANCE:</text>
<text x="9.4" y="125">X.X ±0.2mm</text>
<text x="139.5" y="124.9">center pin</text>
<text x="163.3" y="124.9">copper</text>
<text x="191.1" y="124.9">nickel</text>
<text x="9.4" y="128.4">X.XX ±0.1mm</text>
<text x="9.4" y="131.8">X.XXX ±0.05mm</text>
<text x="139.5" y="129.8">terminal 1</text>
<text x="163.3" y="129.8">brass</text>
<text x="191.1" y="129.8">silver</text>
<text x="139.5" y="134.8">terminal 2</text>
<text x="163.3" y="134.8">copper alloy</text>
<text x="191.1" y="134.8">silver</text>
<text x="139.5" y="139.8">terminal 3</text>
<text x="163.3" y="139.8">brass</text>
<text x="191.1" y="139.8">silver</text>
<text x="139.5" y="144.8">shield</text>
<text x="139.5" y="149.8">plastic</text>
<text x="163.3" y="149.8">PA6T</text>
<text x="163.3" y="144.8">brass</text>
<text x="191.1" y="144.8">nickel</text>
<text x="158.6" y="243.1">Schematic</text>
<text x="161.8" y="251.5">Model</text>
<text x="183.5" y="251.5">Center Pin</text>
<text x="155.5" y="256.5">PJ-075CH-SMT</text>
<text x="184.5" y="256.5">ø1.0 mm</text>
<text x="25.5" y="262.8">Jack Insertion Depth: 6.4mm</text>
<text x="36.4" y="259.4">MATING PLUG</text>
<text x="155.4" y="261.5">PJ-075DH-SMT</text>
<text x="184.5" y="261.5">ø1.3 mm</text>
<text x="102.2" y="269">cui.com</text>
</g>
<g font-size="2.5" fill="#231f20">
<text x="198.8" y="239.7">1</text>
<text x="198.8" y="243.3">3</text>
<text x="198.8" y="246.9">2</text>
</g>
<g font-size="2.1" fill="#231f20">
<text x="103" y="153.1">6.00</text>
<text x="108.2" y="153.1">0.236</text>
<text x="84.6" y="157.5">2.40</text>
<text x="89.8" y="157.5">0.094</text>
<text x="166.6" y="157.7">9.0</text>
<text x="170.6" y="157.7">0.354</text>
<text x="196.8" y="157.7">1.3</text>
<text x="200.8" y="157.7">0.051</text>
<text x="77.7" y="166.4">4.70</text>
<text x="82.9" y="166.4">0.185</text>
<text x="85.3" y="174">2.30</text>
<text x="90.5" y="174">0.091</text>
<text x="122" y="168.6">4.8</text>
<text x="122.9" y="171.3">(5 PLCS)</text>
<text x="126" y="168.6">0.189</text>
<text x="23" y="183.8">0.50</text>
<text x="28.2" y="183.8">0.020</text>
<text x="120.7" y="181.1">3.70</text>
<text x="125.9" y="181.1">0.146</text>
<text x="166" y="182.3">2.50</text>
<text x="171.2" y="182.3">0.098</text>
<text x="23" y="186.5">(2 PLCS)</text>
<text x="166" y="186.1">4.00</text>
<text x="171.2" y="186.1">0.157</text>
<text x="40" y="195.6">8.25</text>
<text x="45.2" y="195.6">0.325</text>
<text x="106.3" y="195.6">10.8</text>
<text x="111.5" y="195.6">0.425</text>
<text x="34" y="203.9">1</text>
<text x="40.4" y="198.5">0.2 (2 PLCS)</text>
<text x="79.2" y="203.8">2.25</text>
<text x="84.4" y="203.8">0.089</text>
<text x="102.4" y="198.2">8.25</text>
<text x="103.8" y="201">(2 PLCS)</text>
<text x="105.7" y="203.8">2.50</text>
<text x="107.6" y="198.2">0.325</text>
<text x="110.9" y="203.8">0.098</text>
<text x="63" y="207">3.7</text>
<text x="63.9" y="209.8">(2 PLCS)</text>
<text x="67" y="207">0.146</text>
<text x="82" y="206.6">(2 PLCS)</text>
<text x="107.1" y="206.6">(5 PLCS)</text>
<text x="137.1" y="205">0.2</text>
<text x="141.1" y="205">0.008</text>
<text x="8.9" y="211.1">0.2</text>
<text x="12.9" y="211.1">0.008</text>
<text x="24.7" y="210.4">3</text>
<text x="79.2" y="214.9">1.4</text>
<text x="83.2" y="214.9">0.055</text>
<text x="123.1" y="215.9">1</text>
<text x="136.2" y="213.9">4.2</text>
<text x="140.2" y="213.9">0.165</text>
<text x="12.5" y="222">1.3</text>
<text x="16.5" y="222">0.051</text>
<text x="85.4" y="217.6">+0.1</text>
<text x="85.9" y="220">-0.0</text>
<text x="124.7" y="221.3">3</text>
<text x="137" y="216.7">(2 PLCS)</text>
<text x="19.2" y="227.1">-0.1</text>
<text x="19.9" y="224.7">0.0</text>
<text x="63" y="223.2">4.9</text>
<text x="63.9" y="226">(2 PLCS)</text>
<text x="67" y="223.2">0.193</text>
<text x="80.9" y="222.4">(2 PLCS)</text>
<text x="14.2" y="229.5">(2 PLCS)</text>
<text x="34" y="231.5">2</text>
<text x="133.4" y="232.5">5.4</text>
<text x="137.4" y="232.5">0.213</text>
<text x="38.3" y="239.9">0.2 (2 PLCS)</text>
<text x="39" y="237">2.25 0.089</text>
<text x="123.1" y="235.2">2</text>
<text x="134.2" y="235.2">(2 PLCS)</text>
<text x="79.2" y="246.2">2.50</text>
<text x="84.4" y="246.2">0.098</text>
<text x="103" y="251.5">PCB LAYOUT</text>
<text x="103.9" y="246.2">4.00</text>
<text x="109.1" y="246.2">0.157</text>
<text x="104.5" y="253.6">TOP VIEW</text>
</g>
<g font-size="1.7" fill="#010202">
<text x="55.6" y="50.3">270</text>
<text x="55.6" y="52.6">260</text>
<text x="55.6" y="55.2">250</text>
<text x="55.6" y="57.5">240</text>
<text x="55.6" y="61.2">217</text>
<text x="55.6" y="67.2">180</text>
<text x="55.6" y="76.9">120</text>
<text x="60.2" y="73.4">120</text>
<text x="56.7" y="86.6">60</text>
<text x="61.3" y="89.6">50</text>
<text x="54" y="94.2">°C</text>
<text x="74.4" y="95.3">70</text>
<text x="88.9" y="95.3">140</text>
<text x="111.6" y="95.3">250</text>
<text x="125.4" y="95.3">340</text>
<text x="138.1" y="95.3">380</text>
<text x="148.5" y="95.3">430</text>
<text x="59.3" y="101.1">Time (second)</text>
<text x="70.7" y="97.8">60</text>
<text x="82.4" y="97.8">120</text>
<text x="94.9" y="97.8">180</text>
<text x="107.4" y="97.8">240</text>
<text x="119.4" y="97.8">300</text>
<text x="131.9" y="97.8">360</text>
<text x="144.2" y="97.8">420</text>
<text x="156.7" y="97.8">480</text>
</g>
</svg>
